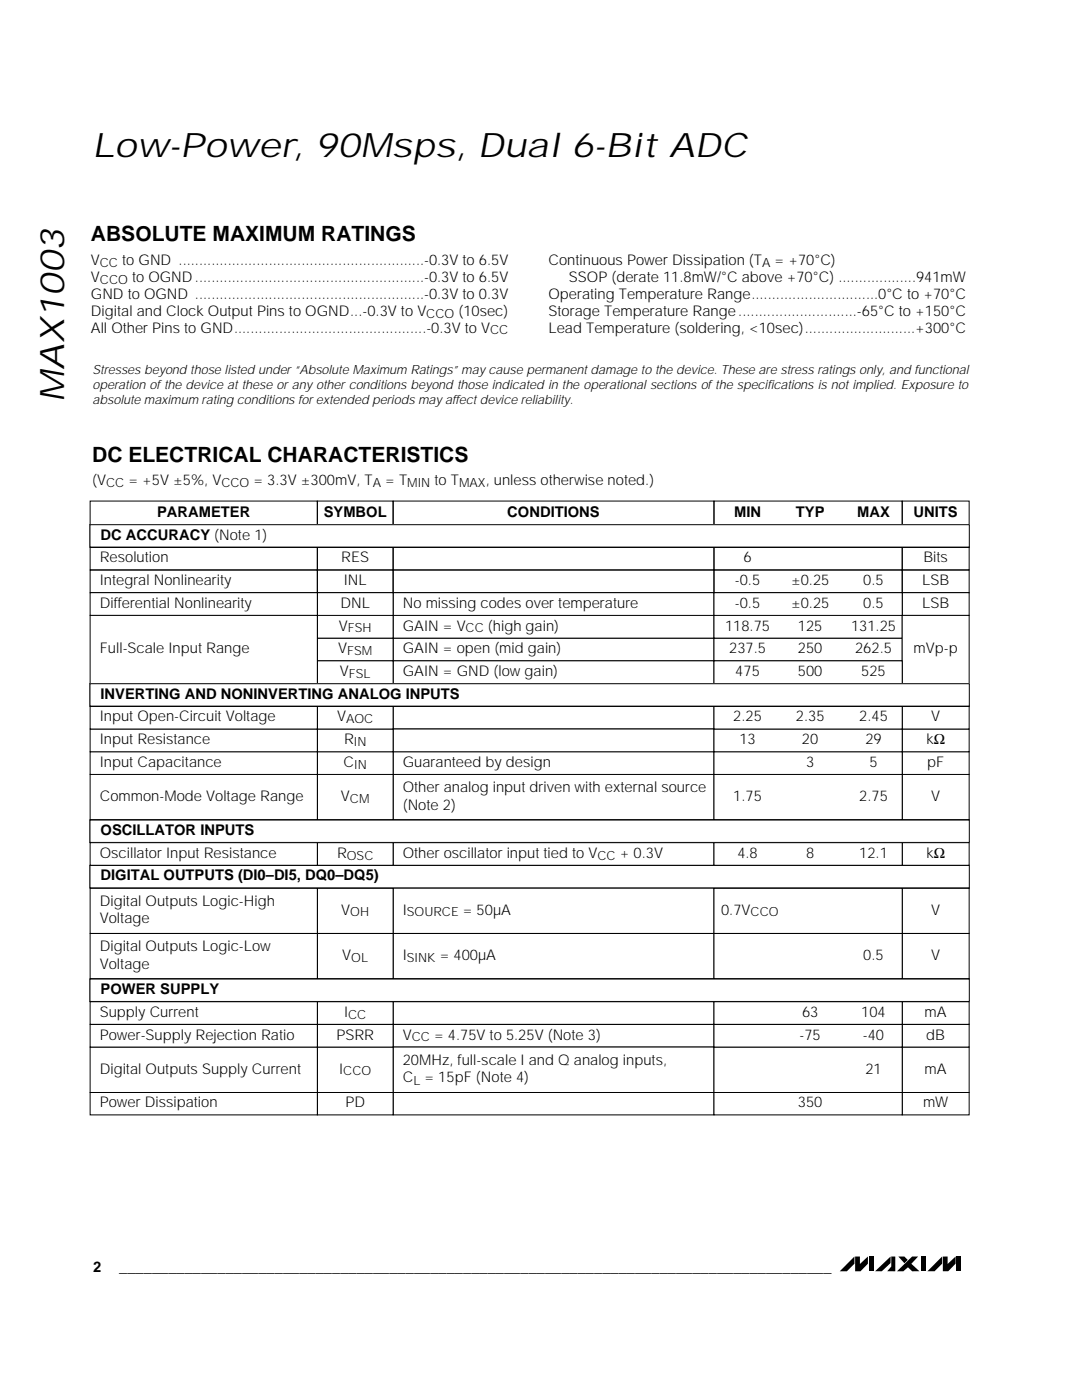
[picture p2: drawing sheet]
<svg xmlns="http://www.w3.org/2000/svg" width="216mm" height="279mm" viewBox="0 0 216 279" stroke-linecap="round" stroke-linejoin="round" font-family="sans-serif">
<path d="M170.5 250.8v1.4l-1.5 1.5h-1.4zM170.6 250.8h1v1.5l1.6-1.5v1.4l-1.5 1.5h-1.1zM173.3 250.8h1v2.9h-1zM174.6 253.7l3.1-2.9v1.3l-1.7 1.6zM177.8 250.8h.8v2.9h-1.6l.8-.9zM179.3 250.8h1.1l.7 .6-.6 .7zM179 253.7l3-2.9h1.2l-1.4 1.4 1.7 1.5h-1.5l-.8-.8-.9 .8zM183.8 250.8h.9v2.9h-.9zM188 250.8v1.4l-1.5 1.5h-1.4zM188.1 250.8h1v1.5l1.6-1.5v1.4l-1.5 1.5h-1.1zM190.8 250.8h1v2.9h-1z" fill="#000"/>
<g fill="none" stroke="#000" stroke-width=".2">
<path d="M18 100h45.3v4.7h-45.3zM63.3 100h15.1v4.7h-15.1zM78.4 100h64.1v4.7h-64.1zM142.5 100h37.5v4.7h-37.5zM180 100h13.4v4.7h-13.4zM18 113.8h45.3v4.5h-45.3zM18 109.2h45.3v4.6h-45.3zM18 104.7h45.3v4.5h-45.3zM63.3 113.8h15.1v4.5h-15.1zM63.3 109.2h15.1v4.6h-15.1zM63.3 104.7h15.1v4.5h-15.1zM78.4 113.8h64.1v4.5h-64.1z"/>
<path d="M78.4 109.2h64.1v4.6h-64.1zM78.4 104.7h64.1v4.5h-64.1zM142.5 113.8h37.5v4.5h-37.5zM142.5 109.2h37.5v4.6h-37.5zM142.5 104.7h37.5v4.5h-37.5zM180 113.8h13.4v4.5h-13.4zM180 109.2h13.4v4.6h-13.4zM180 104.7h13.4v4.5h-13.4z"/>
</g>
<path d="M78.5 127.4h63.9v4.4h-63.9z" fill-rule="evenodd" fill="#fff"/>
<path d="M78.4 127.4h64.1v4.5h-64.1z" fill="none" stroke="#000" stroke-width=".2"/>
<path d="M78.5 122.9h63.9v4.4h-63.9z" fill-rule="evenodd" fill="#fff"/>
<path d="M78.4 122.8h64.1v4.6h-64.1z" fill="none" stroke="#000" stroke-width=".2"/>
<path d="M78.5 118.3h63.9v4.5h-63.9z" fill-rule="evenodd" fill="#fff"/>
<path d="M78.4 118.3h64.1v4.5h-64.1z" fill="none" stroke="#000" stroke-width=".2"/>
<path d="M142.5 127.4h37.5v4.4h-37.5z" fill-rule="evenodd" fill="#fff"/>
<path d="M142.5 127.4h37.5v4.5h-37.5z" fill="none" stroke="#000" stroke-width=".2"/>
<path d="M63.4 127.4h15v4.4h-15z" fill-rule="evenodd" fill="#fff"/>
<path d="M63.3 127.4h15.1v4.5h-15.1z" fill="none" stroke="#000" stroke-width=".2"/>
<path d="M142.5 122.9h37.5v4.4h-37.5z" fill-rule="evenodd" fill="#fff"/>
<path d="M142.5 122.8h37.5v4.6h-37.5z" fill="none" stroke="#000" stroke-width=".2"/>
<path d="M63.4 122.9h15v4.4h-15z" fill-rule="evenodd" fill="#fff"/>
<path d="M63.3 122.8h15.1v4.6h-15.1z" fill="none" stroke="#000" stroke-width=".2"/>
<path d="M180.1 118.3h13.2v4.5h-13.2z" fill-rule="evenodd" fill="#fff"/>
<path d="M180 118.3h13.4v4.5h-13.4z" fill="none" stroke="#000" stroke-width=".2"/>
<path d="M142.5 118.3h37.5v4.5h-37.5z" fill-rule="evenodd" fill="#fff"/>
<path d="M142.5 118.3h37.5v4.5h-37.5z" fill="none" stroke="#000" stroke-width=".2"/>
<path d="M63.4 118.3h15v4.5h-15z" fill-rule="evenodd" fill="#fff"/>
<path d="M63.3 118.3h15.1v4.5h-15.1z" fill="none" stroke="#000" stroke-width=".2"/>
<path d="M18 118.3h45.3v4.5h-45.3z" fill-rule="evenodd" fill="#fff"/>
<path d="M18 118.3h45.3v4.5h-45.3z" fill="none" stroke="#000" stroke-width=".2"/>
<path d="M78.5 141h63.9v4.4h-63.9z" fill-rule="evenodd" fill="#fff"/>
<path d="M78.4 141h64.1v4.5h-64.1z" fill="none" stroke="#000" stroke-width=".2"/>
<path d="M78.5 136.5h63.9v4.4h-63.9z" fill-rule="evenodd" fill="#fff"/>
<path d="M78.4 136.4h64.1v4.6h-64.1z" fill="none" stroke="#000" stroke-width=".2"/>
<path d="M78.5 154.6h63.9v9h-63.9z" fill-rule="evenodd" fill="#fff"/>
<path d="M78.4 154.6h64.1v9h-64.1z" fill="none" stroke="#000" stroke-width=".2"/>
<path d="M78.5 150.1h63.9v4.4h-63.9z" fill-rule="evenodd" fill="#fff"/>
<path d="M78.4 150h64.1v4.6h-64.1z" fill="none" stroke="#000" stroke-width=".2"/>
<path d="M78.5 145.6h63.9v4.4h-63.9z" fill-rule="evenodd" fill="#fff"/>
<path d="M78.4 145.5h64.1v4.5h-64.1z" fill="none" stroke="#000" stroke-width=".2"/>
<path d="M180.1 154.6h13.2v9h-13.2z" fill-rule="evenodd" fill="#fff"/>
<path d="M180 154.6h13.4v9h-13.4z" fill="none" stroke="#000" stroke-width=".2"/>
<path d="M142.5 154.6h37.5v9h-37.5z" fill-rule="evenodd" fill="#fff"/>
<path d="M142.5 154.6h37.5v9h-37.5z" fill="none" stroke="#000" stroke-width=".2"/>
<path d="M63.4 154.6h15v9h-15z" fill-rule="evenodd" fill="#fff"/>
<path d="M63.3 154.6h15.1v9h-15.1z" fill="none" stroke="#000" stroke-width=".2"/>
<path d="M78.5 132h63.9v4.4h-63.9z" fill-rule="evenodd" fill="#fff"/>
<path d="M78.4 131.9h64.1v4.5h-64.1z" fill="none" stroke="#000" stroke-width=".2"/>
<path d="M18 154.6h45.3v9h-45.3z" fill-rule="evenodd" fill="#fff"/>
<path d="M18 154.6h45.3v9h-45.3z" fill="none" stroke="#000" stroke-width=".2"/>
<path d="M180.1 150.1h13.2v4.4h-13.2z" fill-rule="evenodd" fill="#fff"/>
<path d="M180 150h13.4v4.6h-13.4z" fill="none" stroke="#000" stroke-width=".2"/>
<path d="M142.5 150.1h37.5v4.4h-37.5z" fill-rule="evenodd" fill="#fff"/>
<path d="M142.5 150h37.5v4.6h-37.5z" fill="none" stroke="#000" stroke-width=".2"/>
<path d="M63.4 150.1h15v4.4h-15z" fill-rule="evenodd" fill="#fff"/>
<path d="M63.3 150h15.1v4.6h-15.1z" fill="none" stroke="#000" stroke-width=".2"/>
<path d="M18 150.1h45.3v4.4h-45.3z" fill-rule="evenodd" fill="#fff"/>
<path d="M18 150h45.3v4.6h-45.3z" fill="none" stroke="#000" stroke-width=".2"/>
<path d="M180.1 145.6h13.2v4.4h-13.2z" fill-rule="evenodd" fill="#fff"/>
<path d="M180 145.5h13.4v4.5h-13.4z" fill="none" stroke="#000" stroke-width=".2"/>
<path d="M142.5 145.6h37.5v4.4h-37.5z" fill-rule="evenodd" fill="#fff"/>
<path d="M142.5 145.5h37.5v4.5h-37.5z" fill="none" stroke="#000" stroke-width=".2"/>
<path d="M63.4 145.6h15v4.4h-15z" fill-rule="evenodd" fill="#fff"/>
<path d="M63.3 145.5h15.1v4.5h-15.1z" fill="none" stroke="#000" stroke-width=".2"/>
<path d="M18 145.6h45.3v4.4h-45.3z" fill-rule="evenodd" fill="#fff"/>
<path d="M18 145.5h45.3v4.5h-45.3z" fill="none" stroke="#000" stroke-width=".2"/>
<path d="M180.1 141h13.2v4.4h-13.2z" fill-rule="evenodd" fill="#fff"/>
<path d="M180 141h13.4v4.5h-13.4z" fill="none" stroke="#000" stroke-width=".2"/>
<path d="M142.5 141h37.5v4.4h-37.5z" fill-rule="evenodd" fill="#fff"/>
<path d="M142.5 141h37.5v4.5h-37.5z" fill="none" stroke="#000" stroke-width=".2"/>
<path d="M63.4 141h15v4.4h-15z" fill-rule="evenodd" fill="#fff"/>
<path d="M63.3 141h15.1v4.5h-15.1z" fill="none" stroke="#000" stroke-width=".2"/>
<path d="M18 141h45.3v4.4h-45.3z" fill-rule="evenodd" fill="#fff"/>
<path d="M18 141h45.3v4.5h-45.3z" fill="none" stroke="#000" stroke-width=".2"/>
<path d="M180.1 136.5h13.2v4.4h-13.2z" fill-rule="evenodd" fill="#fff"/>
<path d="M180 136.4h13.4v4.6h-13.4z" fill="none" stroke="#000" stroke-width=".2"/>
<path d="M142.5 136.5h37.5v4.4h-37.5z" fill-rule="evenodd" fill="#fff"/>
<path d="M142.5 136.4h37.5v4.6h-37.5z" fill="none" stroke="#000" stroke-width=".2"/>
<path d="M63.4 136.5h15v4.4h-15z" fill-rule="evenodd" fill="#fff"/>
<path d="M63.3 136.4h15.1v4.6h-15.1z" fill="none" stroke="#000" stroke-width=".2"/>
<path d="M18 136.5h45.3v4.4h-45.3z" fill-rule="evenodd" fill="#fff"/>
<path d="M18 136.4h45.3v4.6h-45.3z" fill="none" stroke="#000" stroke-width=".2"/>
<path d="M180.1 122.9h13.2v13.5h-13.2z" fill-rule="evenodd" fill="#fff"/>
<path d="M180 122.8h13.4v13.6h-13.4z" fill="none" stroke="#000" stroke-width=".2"/>
<path d="M142.5 132h37.5v4.4h-37.5z" fill-rule="evenodd" fill="#fff"/>
<path d="M142.5 131.9h37.5v4.5h-37.5z" fill="none" stroke="#000" stroke-width=".2"/>
<path d="M63.4 132h15v4.4h-15z" fill-rule="evenodd" fill="#fff"/>
<path d="M63.3 131.9h15.1v4.5h-15.1z" fill="none" stroke="#000" stroke-width=".2"/>
<path d="M18 122.9h45.3v13.5h-45.3z" fill-rule="evenodd" fill="#fff"/>
<path d="M18 122.8h45.3v13.6h-45.3z" fill="none" stroke="#000" stroke-width=".2"/>
<path d="M78.5 172.8h63.9v4.4h-63.9z" fill-rule="evenodd" fill="#fff"/>
<path d="M78.4 172.7h64.1v4.5h-64.1z" fill="none" stroke="#000" stroke-width=".2"/>
<path d="M78.5 168.2h63.9v4.4h-63.9z" fill-rule="evenodd" fill="#fff"/>
<path d="M78.4 168.2h64.1v4.5h-64.1z" fill="none" stroke="#000" stroke-width=".2"/>
<path d="M78.5 177.3h63.9v8.9h-63.9z" fill-rule="evenodd" fill="#fff"/>
<path d="M78.4 177.2h64.1v9.1h-64.1z" fill="none" stroke="#000" stroke-width=".2"/>
<path d="M78.5 163.7h63.9v4.4h-63.9z" fill-rule="evenodd" fill="#fff"/>
<path d="M78.4 163.6h64.1v4.6h-64.1z" fill="none" stroke="#000" stroke-width=".2"/>
<path d="M180.1 177.3h13.2v8.9h-13.2z" fill-rule="evenodd" fill="#fff"/>
<path d="M180 177.2h13.4v9.1h-13.4z" fill="none" stroke="#000" stroke-width=".2"/>
<path d="M142.5 177.3h37.5v8.9h-37.5z" fill-rule="evenodd" fill="#fff"/>
<path d="M142.5 177.2h37.5v9.1h-37.5z" fill="none" stroke="#000" stroke-width=".2"/>
<path d="M63.4 177.3h15v8.9h-15z" fill-rule="evenodd" fill="#fff"/>
<path d="M63.3 177.2h15.1v9.1h-15.1z" fill="none" stroke="#000" stroke-width=".2"/>
<path d="M18 177.3h45.3v8.9h-45.3z" fill-rule="evenodd" fill="#fff"/>
<path d="M18 177.2h45.3v9.1h-45.3z" fill="none" stroke="#000" stroke-width=".2"/>
<path d="M180.1 172.8h13.2v4.4h-13.2z" fill-rule="evenodd" fill="#fff"/>
<path d="M180 172.7h13.4v4.5h-13.4z" fill="none" stroke="#000" stroke-width=".2"/>
<path d="M142.5 172.8h37.5v4.4h-37.5z" fill-rule="evenodd" fill="#fff"/>
<path d="M142.5 172.7h37.5v4.5h-37.5z" fill="none" stroke="#000" stroke-width=".2"/>
<path d="M63.4 172.8h15v4.4h-15z" fill-rule="evenodd" fill="#fff"/>
<path d="M63.3 172.7h15.1v4.5h-15.1z" fill="none" stroke="#000" stroke-width=".2"/>
<path d="M18 172.8h45.3v4.4h-45.3z" fill-rule="evenodd" fill="#fff"/>
<path d="M18 172.7h45.3v4.5h-45.3z" fill="none" stroke="#000" stroke-width=".2"/>
<path d="M180.1 168.2h13.2v4.4h-13.2z" fill-rule="evenodd" fill="#fff"/>
<path d="M180 168.2h13.4v4.5h-13.4z" fill="none" stroke="#000" stroke-width=".2"/>
<path d="M142.5 168.2h37.5v4.4h-37.5z" fill-rule="evenodd" fill="#fff"/>
<path d="M142.5 168.2h37.5v4.5h-37.5z" fill="none" stroke="#000" stroke-width=".2"/>
<path d="M63.4 168.2h15v4.4h-15z" fill-rule="evenodd" fill="#fff"/>
<path d="M63.3 168.2h15.1v4.5h-15.1z" fill="none" stroke="#000" stroke-width=".2"/>
<path d="M18 168.2h45.3v4.4h-45.3z" fill-rule="evenodd" fill="#fff"/>
<path d="M18 168.2h45.3v4.5h-45.3z" fill="none" stroke="#000" stroke-width=".2"/>
<path d="M180.1 163.7h13.2v4.4h-13.2z" fill-rule="evenodd" fill="#fff"/>
<path d="M180 163.6h13.4v4.6h-13.4z" fill="none" stroke="#000" stroke-width=".2"/>
<path d="M142.5 163.7h37.5v4.4h-37.5z" fill-rule="evenodd" fill="#fff"/>
<path d="M142.5 163.6h37.5v4.6h-37.5z" fill="none" stroke="#000" stroke-width=".2"/>
<path d="M63.4 163.7h15v4.4h-15z" fill-rule="evenodd" fill="#fff"/>
<path d="M63.3 163.6h15.1v4.6h-15.1z" fill="none" stroke="#000" stroke-width=".2"/>
<path d="M18 163.7h45.3v4.4h-45.3z" fill-rule="evenodd" fill="#fff"/>
<path d="M18 163.6h45.3v4.6h-45.3z" fill="none" stroke="#000" stroke-width=".2"/>
<path d="M78.5 186.4h63.9v8.9h-63.9z" fill-rule="evenodd" fill="#fff"/>
<path d="M78.4 186.3h64.1v9.1h-64.1z" fill="none" stroke="#000" stroke-width=".2"/>
<path d="M180.1 186.4h13.2v8.9h-13.2z" fill-rule="evenodd" fill="#fff"/>
<path d="M180 186.3h13.4v9.1h-13.4z" fill="none" stroke="#000" stroke-width=".2"/>
<path d="M142.5 186.4h37.5v8.9h-37.5z" fill-rule="evenodd" fill="#fff"/>
<path d="M142.5 186.3h37.5v9.1h-37.5z" fill="none" stroke="#000" stroke-width=".2"/>
<path d="M63.4 186.4h15v8.9h-15z" fill-rule="evenodd" fill="#fff"/>
<path d="M63.3 186.3h15.1v9.1h-15.1z" fill="none" stroke="#000" stroke-width=".2"/>
<path d="M18 186.4h45.3v8.9h-45.3z" fill-rule="evenodd" fill="#fff"/>
<path d="M18 186.3h45.3v9.1h-45.3z" fill="none" stroke="#000" stroke-width=".2"/>
<path d="M78.5 204.5h63.9v4.4h-63.9z" fill-rule="evenodd" fill="#fff"/>
<path d="M78.4 204.4h64.1v4.6h-64.1z" fill="none" stroke="#000" stroke-width=".2"/>
<path d="M78.5 200h63.9v4.4h-63.9z" fill-rule="evenodd" fill="#fff"/>
<path d="M78.4 199.9h64.1v4.5h-64.1z" fill="none" stroke="#000" stroke-width=".2"/>
<path d="M78.5 218.1h63.9v4.3h-63.9z" fill-rule="evenodd" fill="#fff"/>
<path d="M78.4 218h64.1v4.5h-64.1z" fill="none" stroke="#000" stroke-width=".2"/>
<path d="M78.5 209h63.9v9h-63.9z" fill-rule="evenodd" fill="#fff"/>
<path d="M78.4 209h64.1v9h-64.1z" fill="none" stroke="#000" stroke-width=".2"/>
<path d="M78.5 195.4h63.9v4.4h-63.9z" fill-rule="evenodd" fill="#fff"/>
<path d="M78.4 195.4h64.1v4.5h-64.1z" fill="none" stroke="#000" stroke-width=".2"/>
<path d="M180.1 218.1h13.2v4.3h-13.2z" fill-rule="evenodd" fill="#fff"/>
<path d="M180 218h13.4v4.5h-13.4z" fill="none" stroke="#000" stroke-width=".2"/>
<path d="M142.5 218.1h37.5v4.3h-37.5z" fill-rule="evenodd" fill="#fff"/>
<path d="M142.5 218h37.5v4.5h-37.5z" fill="none" stroke="#000" stroke-width=".2"/>
<path d="M63.4 218.1h15v4.3h-15z" fill-rule="evenodd" fill="#fff"/>
<path d="M63.3 218h15.1v4.5h-15.1z" fill="none" stroke="#000" stroke-width=".2"/>
<path d="M18 218.1h45.3v4.3h-45.3z" fill-rule="evenodd" fill="#fff"/>
<path d="M18 218h45.3v4.5h-45.3z" fill="none" stroke="#000" stroke-width=".2"/>
<path d="M180.1 209h13.2v9h-13.2z" fill-rule="evenodd" fill="#fff"/>
<path d="M180 209h13.4v9h-13.4z" fill="none" stroke="#000" stroke-width=".2"/>
<path d="M142.5 209h37.5v9h-37.5z" fill-rule="evenodd" fill="#fff"/>
<path d="M142.5 209h37.5v9h-37.5z" fill="none" stroke="#000" stroke-width=".2"/>
<path d="M63.4 209h15v9h-15z" fill-rule="evenodd" fill="#fff"/>
<path d="M63.3 209h15.1v9h-15.1z" fill="none" stroke="#000" stroke-width=".2"/>
<path d="M18 209h45.3v9h-45.3z" fill-rule="evenodd" fill="#fff"/>
<path d="M18 209h45.3v9h-45.3z" fill="none" stroke="#000" stroke-width=".2"/>
<path d="M180.1 204.5h13.2v4.4h-13.2z" fill-rule="evenodd" fill="#fff"/>
<path d="M180 204.4h13.4v4.6h-13.4z" fill="none" stroke="#000" stroke-width=".2"/>
<path d="M142.5 204.5h37.5v4.4h-37.5z" fill-rule="evenodd" fill="#fff"/>
<path d="M142.5 204.4h37.5v4.6h-37.5z" fill="none" stroke="#000" stroke-width=".2"/>
<path d="M63.4 204.5h15v4.4h-15z" fill-rule="evenodd" fill="#fff"/>
<path d="M63.3 204.4h15.1v4.6h-15.1z" fill="none" stroke="#000" stroke-width=".2"/>
<path d="M18 204.5h45.3v4.4h-45.3z" fill-rule="evenodd" fill="#fff"/>
<path d="M18 204.4h45.3v4.6h-45.3z" fill="none" stroke="#000" stroke-width=".2"/>
<path d="M180.1 200h13.2v4.4h-13.2z" fill-rule="evenodd" fill="#fff"/>
<path d="M180 199.9h13.4v4.5h-13.4z" fill="none" stroke="#000" stroke-width=".2"/>
<path d="M142.5 200h37.5v4.4h-37.5z" fill-rule="evenodd" fill="#fff"/>
<path d="M142.5 199.9h37.5v4.5h-37.5z" fill="none" stroke="#000" stroke-width=".2"/>
<path d="M63.4 200h15v4.4h-15z" fill-rule="evenodd" fill="#fff"/>
<path d="M63.3 199.9h15.1v4.5h-15.1z" fill="none" stroke="#000" stroke-width=".2"/>
<path d="M18 200h45.3v4.4h-45.3z" fill-rule="evenodd" fill="#fff"/>
<path d="M18 199.9h45.3v4.5h-45.3z" fill="none" stroke="#000" stroke-width=".2"/>
<path d="M180.1 195.4h13.2v4.4h-13.2z" fill-rule="evenodd" fill="#fff"/>
<path d="M180 195.4h13.4v4.5h-13.4z" fill="none" stroke="#000" stroke-width=".2"/>
<path d="M142.5 195.4h37.5v4.4h-37.5z" fill-rule="evenodd" fill="#fff"/>
<path d="M142.5 195.4h37.5v4.5h-37.5z" fill="none" stroke="#000" stroke-width=".2"/>
<path d="M63.4 195.4h15v4.4h-15z" fill-rule="evenodd" fill="#fff"/>
<path d="M63.3 195.4h15.1v4.5h-15.1z" fill="none" stroke="#000" stroke-width=".2"/>
<path d="M18 195.4h45.3v4.4h-45.3z" fill-rule="evenodd" fill="#fff"/>
<path d="M18 195.4h45.3v4.5h-45.3z" fill="none" stroke="#000" stroke-width=".2"/>
<path d="M18 104.7h175.4v4.5h-175.4z" fill-rule="evenodd" fill="#fff"/>
<path d="M18 104.7h175.4v4.5h-175.4z" fill="none" stroke="#000" stroke-width=".2"/>
<path d="M18 136.5h175.4v4.4h-175.4z" fill-rule="evenodd" fill="#fff"/>
<path d="M18 136.5h175.4v4.4h-175.4z" fill="none" stroke="#000" stroke-width=".2"/>
<path d="M18 163.7h175.4v4.4h-175.4z" fill-rule="evenodd" fill="#fff"/>
<path d="M18 163.7h175.4v4.4h-175.4z" fill="none" stroke="#000" stroke-width=".2"/>
<path d="M18 172.8h175.4v4.4h-175.4z" fill-rule="evenodd" fill="#fff"/>
<path d="M18 172.7h175.4v4.5h-175.4z" fill="none" stroke="#000" stroke-width=".2"/>
<path d="M18 195.4h175.4v4.4h-175.4z" fill-rule="evenodd" fill="#fff"/>
<path d="M18 195.4h175.4v4.5h-175.4z" fill="none" stroke="#000" stroke-width=".2"/>
<g font-size="6.8">
<text x="18.4" y="31.3">Low-Power, 90Msps, Dual 6-Bit ADC</text>
<text x="12.8" y="80.3" transform="rotate(-90 12.8 80.3)">MAX1003</text>
</g>
<g font-size="4.2">
<text x="18.1" y="48.2">ABSOLUTE MAXIMUM RATINGS</text>
<text x="18.4" y="92.2">DC ELECTRICAL CHARACTERISTICS</text>
</g>
<g font-size="2.9">
<text x="18.1" y="52.9">V</text>
<text x="24.4" y="52.9">to GND ............................................................-0.3V to 6.5V</text>
<text x="109.4" y="52.9">Continuous Power Dissipation (T</text>
<text x="154.6" y="52.9">= +70°C)</text>
<text x="18.1" y="56.3">V</text>
<text x="18.1" y="59.7">GND to OGND ........................................................-0.3V to 0.3V</text>
<text x="26.3" y="56.3">to OGND........................................................-0.3V to 6.5V</text>
<text x="109.4" y="59.7">Operating Temperature Range...............................0°C to +70°C</text>
<text x="113.5" y="56.3">SSOP (derate 11.8mW/°C above +70°C) ...................941mW</text>
<text x="18.1" y="63">Digital and Clock Output Pins to OGND...-0.3V to V</text>
<text x="91.5" y="63">(10sec)</text>
<text x="109.4" y="63">Storage Temperature Range.............................-65°C to +150°C</text>
<text x="18.1" y="66.4">All Other Pins to GND...............................................-0.3V to V</text>
<text x="109.4" y="66.4">Lead Temperature (soldering, &lt;10sec)...........................+300°C</text>
<text x="18.4" y="96.9">(V</text>
<text x="25.6" y="96.9">= +5V ±5%, V</text>
<text x="50.6" y="96.9">= 3.3V ±300mV, T</text>
<text x="76.9" y="96.9">= T</text>
<text x="86.7" y="96.9">to T</text>
<text x="96.9" y="96.9">, unless otherwise noted.)</text>
<text x="20.1" y="107.7">DC ACCURACY (Note 1)</text>
<text x="31.4" y="103.1">PARAMETER</text>
<text x="64.6" y="103.1">SYMBOL</text>
<text x="101.2" y="103.1">CONDITIONS</text>
<text x="146.5" y="103.1">MIN</text>
<text x="158.8" y="103.1">TYP</text>
<text x="171" y="103.1">MAX</text>
<text x="182.3" y="103.1">UNITS</text>
<text x="19.9" y="112.2">Resolution</text>
<text x="68.1" y="112.2">RES</text>
<text x="148.4" y="112.2">6</text>
<text x="184.3" y="112.2">Bits</text>
<text x="19.9" y="116.8">Integral Nonlinearity</text>
<text x="68.6" y="116.8">INL</text>
<text x="146.6" y="116.8">-0.5</text>
<text x="157.8" y="116.8">±0.25</text>
<text x="172.3" y="116.8">0.5</text>
<text x="184" y="116.8">LSB</text>
<text x="19.9" y="121.3">Differential Nonlinearity</text>
<text x="67.6" y="125.8">V</text>
<text x="67.9" y="121.3">DNL</text>
<text x="80.4" y="125.8">GAIN = V</text>
<text x="80.4" y="121.3">No missing codes over temperature</text>
<text x="97.4" y="125.8">(high gain)</text>
<text x="144.7" y="125.8">118.75</text>
<text x="146.6" y="121.3">-0.5</text>
<text x="157.8" y="121.3">±0.25</text>
<text x="159.2" y="125.8">125</text>
<text x="169.8" y="125.8">131.25</text>
<text x="172.3" y="121.3">0.5</text>
<text x="184" y="121.3">LSB</text>
<text x="19.9" y="130.4">Full-Scale Input Range</text>
<text x="67.5" y="130.4">V</text>
<text x="80.4" y="130.4">GAIN = open (mid gain)</text>
<text x="145.5" y="130.4">237.5</text>
<text x="159.2" y="130.4">250</text>
<text x="170.6" y="130.4">262.5</text>
<text x="182.3" y="130.4">mVp-p</text>
<text x="67.8" y="134.9">V</text>
<text x="80.4" y="134.9">GAIN = GND (low gain)</text>
<text x="146.7" y="134.9">475</text>
<text x="159.2" y="134.9">500</text>
<text x="171.9" y="134.9">525</text>
<text x="19.9" y="144">Input Open-Circuit Voltage</text>
<text x="20.1" y="139.4">INVERTING AND NONINVERTING ANALOG INPUTS</text>
<text x="67.3" y="144">V</text>
<text x="146.3" y="144">2.25</text>
<text x="158.8" y="144">2.35</text>
<text x="171.4" y="144">2.45</text>
<text x="185.8" y="144">V</text>
<text x="19.9" y="148.5">Input Resistance</text>
<text x="68.6" y="148.5">R</text>
<text x="147.5" y="148.5">13</text>
<text x="160" y="148.5">20</text>
<text x="172.7" y="148.5">29</text>
<text x="184.8" y="148.5">kΩ</text>
<text x="19.9" y="153">Input Capacitance</text>
<text x="68.6" y="153">C</text>
<text x="80.4" y="153">Guaranteed by design</text>
<text x="160.8" y="153">3</text>
<text x="173.5" y="153">5</text>
<text x="185" y="153">pF</text>
<text x="19.9" y="159.9">Common-Mode Voltage Range</text>
<text x="68" y="159.9">V</text>
<text x="80.4" y="158.1">Other analog input driven with external source</text>
<text x="80.4" y="161.6">(Note 2)</text>
<text x="146.3" y="159.9">1.75</text>
<text x="171.4" y="159.9">2.75</text>
<text x="185.8" y="159.9">V</text>
<text x="20.1" y="166.6">OSCILLATOR INPUTS</text>
<text x="19.9" y="171.2">Oscillator Input Resistance</text>
<text x="67.2" y="171.2">R</text>
<text x="80.4" y="171.2">Other oscillator input tied to V</text>
<text x="123.7" y="171.2">+ 0.3V</text>
<text x="147.1" y="171.2">4.8</text>
<text x="160.8" y="171.2">8</text>
<text x="171.4" y="171.2">12.1</text>
<text x="184.8" y="171.2">kΩ</text>
<text x="20.1" y="175.7">DIGITAL OUTPUTS (DI0–DI5, DQ0–DQ5)</text>
<text x="19.9" y="180.8">Digital Outputs Logic-High</text>
<text x="19.9" y="184.3">Voltage</text>
<text x="68.1" y="182.5">V</text>
<text x="80.4" y="182.5">I</text>
<text x="92.4" y="182.5">= 50µA</text>
<text x="143.9" y="182.5">0.7V</text>
<text x="185.8" y="182.5">V</text>
<text x="19.9" y="189.8">Digital Outputs Logic-Low</text>
<text x="68.3" y="191.6">V</text>
<text x="80.4" y="191.6">I</text>
<text x="87.7" y="191.6">= 400µA</text>
<text x="172.3" y="191.6">0.5</text>
<text x="185.8" y="191.6">V</text>
<text x="19.9" y="193.4">Voltage</text>
<text x="19.9" y="202.9">Supply Current</text>
<text x="20.1" y="198.4">POWER SUPPLY</text>
<text x="68.7" y="202.9">I</text>
<text x="160" y="202.9">63</text>
<text x="171.9" y="202.9">104</text>
<text x="184.5" y="202.9">mA</text>
<text x="19.9" y="207.5">Power-Supply Rejection Ratio</text>
<text x="67.1" y="207.5">PSRR</text>
<text x="80.4" y="207.5">V</text>
<text x="86.6" y="207.5">= 4.75V to 5.25V (Note 3)</text>
<text x="159.5" y="207.5">-75</text>
<text x="172.2" y="207.5">-40</text>
<text x="184.8" y="207.5">dB</text>
<text x="19.9" y="214.3">Digital Outputs Supply Current</text>
<text x="67.7" y="214.3">I</text>
<text x="80.4" y="212.5">20MHz, full-scale I and Q analog inputs,</text>
<text x="172.7" y="214.3">21</text>
<text x="184.5" y="214.3">mA</text>
<text x="19.9" y="221">Power Dissipation</text>
<text x="68.9" y="221">PD</text>
<text x="80.4" y="216">C</text>
<text x="84.7" y="216">= 15pF (Note 4)</text>
<text x="159.2" y="221">350</text>
<text x="184.2" y="221">mW</text>
<text x="18.6" y="253.8">2</text>
<text x="23.8" y="253.8">_______________________________________________________________________________________</text>
</g>
<g font-size="2.6">
<text x="18.5" y="77.6">operation of the device at these or any other conditions beyond those indicated in the operational sections of the specifications is not implied. Exposure to</text>
<text x="18.5" y="74.6">Stresses beyond those listed under “Absolute Maximum Ratings” may cause permanent damage to the device. These are stress ratings only, and functional</text>
<text x="18.5" y="80.6">absolute maximum rating conditions for extended periods may affect device reliability.</text>
</g>
<g font-size="2.5">
<text x="19.9" y="53.3">CC</text>
<text x="152.1" y="53.3">A</text>
<text x="19.9" y="56.7">CCO</text>
<text x="85.1" y="63.4">CCO</text>
<text x="97.8" y="66.7">CC</text>
<text x="21.2" y="97.2">CC</text>
<text x="44.2" y="97.2">CCO</text>
<text x="74.4" y="97.2">A</text>
<text x="81.3" y="97.2">MIN</text>
<text x="91.6" y="97.2">MAX</text>
<text x="69.3" y="130.7">FSM</text>
<text x="69.4" y="126.2">FSH</text>
<text x="92.9" y="126.2">CC</text>
<text x="69.6" y="135.3">FSL</text>
<text x="69" y="144.3">AOC</text>
<text x="70.6" y="148.9">IN</text>
<text x="70.7" y="153.4">IN</text>
<text x="69.8" y="160.2">CM</text>
<text x="69.2" y="171.5">OSC</text>
<text x="119.2" y="171.5">CC</text>
<text x="69.9" y="182.9">OH</text>
<text x="81.2" y="182.9">SOURCE</text>
<text x="149.8" y="182.9">CCO</text>
<text x="70.1" y="191.9">OL</text>
<text x="81.2" y="191.9">SINK</text>
<text x="69.5" y="203.3">CC</text>
<text x="82.2" y="207.8">CC</text>
<text x="68.5" y="214.6">CCO</text>
<text x="82.5" y="216.4">L</text>
</g>
</svg>
